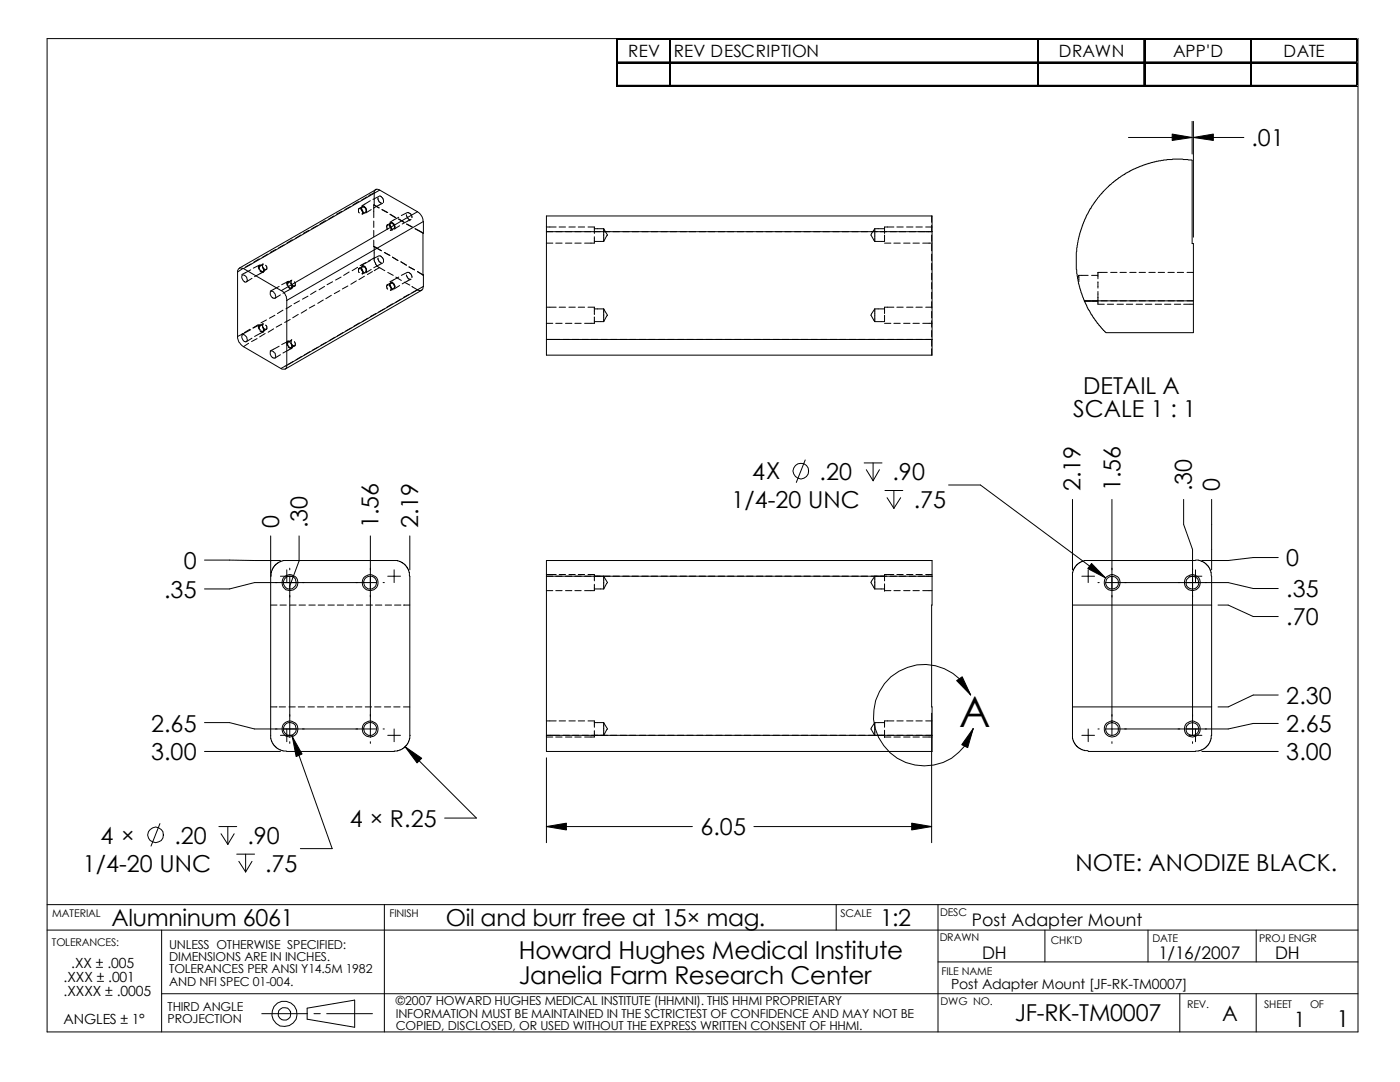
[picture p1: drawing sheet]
<svg xmlns="http://www.w3.org/2000/svg" width="279mm" height="216mm" viewBox="0 0 279 216" stroke-linecap="round" stroke-linejoin="round" font-family="sans-serif">
<g fill="none" stroke="#000" stroke-width=".2">
<path d="M9.4 7.7h261.6v198.2h-261.6zM123 7.7v9.7M123.3 12.4h147.6M123.3 17h147.6M133.6 8v9.4M207 8v9.4M228.3 8v9.4M249.5 8v9.4M270.7 8v9.4M73.2 39.3l-1.1 .7M74.6 38.5l-1 .6M75 37.8h.4l.4 .1"/>
<path d="M75 37.8l-.3 .4v2.7M75 37.8l-27.2 15.7M75.4 39.5l.3 .8 .3 .2M75.6 39.2l-1.2 .6M75.7 39.1a1 1 0 0 1 .8 1.1M75.8 37.9l-27.2 15.7M75.8 37.9l7.5 4.3M219.8 38.6l1.8-1.8 1.7-1.3 2.2-1.4 2.7-1.2 2.6-.7 2.1-.4 3.2-.1 1.8 .3v16.6h.3v17.8h-17.5l-1.1-1.1-1.8-2.6-1.4-2.6-1.2-3.5-.4-2.8v-3.5l.7-3.7 .9-2.7 1.5-2.8zM225.2 27.4h12.7M233.9 26.8l4 .6-4 .6zM237.9 24.2v6.5M238.2 27.4l3.9-.6v1.2z"/>
<path d="M238.2 24.2v23.1M238.2 27.4h10M47.4 54.3v12.9a2.22 2.22 0 0 0 1.2 2M48.3 55a.66 .66 0 0 1 1 .6l.1 .2a.43 .43 0 0 1-.4 .5 .43 .43 0 0 1-.5-.3l-.2-.5zM48.4 53.6l-1 .7M48.6 53.6a.74 .74 0 0 0-.8-.1 .74 .74 0 0 0-.4 .8M48.6 53.6l7.5 4.4M50 53.8l-1.7 1M50.1 52.7l-1.1 .6M50.3 55.5l-1.1 .7M51.6 53.5h.1M51.7 51.6l-1.1 .7"/>
<path d="M51.7 52.9l-1.2 .6M51.8 53.1l.7-.4a.83 .83 0 0 0 .1 1l-.1 .5M51.9 53h.1M51.9 54.1l.4 .3 .3-.1M51.9 53l-.2 .2v.4l.4 .4M52.1 54h.1M52.2 54.1l.3 .1M52.2 53l-.4-.1-.2 .3v.3M52.5 53.4l.2 .4-.1 .5M52.6 54.3l-1.8 .9M52.7 53.7h.1M52.8 53.8h.4"/>
<path d="M53 52.9l.3 .4-.1 .5M53.2 53.8l-.7 .4M53.4 50.7l-1.1 .7M54 58.2a.84 .84 0 0 1 1 .9v.2a.5 .5 0 0 1-.5 .2 .5 .5 0 0 1-.4-.4l-.2-.3zM55 49.8l-1.1 .6M55.7 57.1l-1.8 1M56 58.8l-1.1 .7M56.1 58a2.03 2.03 0 0 1 1.1 1.9M56.7 48.9l-1.1 .5M57.2 59.9v13M57.3 56.8h.1M57.4 56.2l-.2 .3 .1 .3"/>
<path d="M57.6 56.3h.1M57.6 56.3a.7 .7 0 0 0 .1 1M57.8 56.2h.1M57.8 56.2l-.2-.1-1.4 .7M58 56.6l.3 .4v.3l-.2 .2-.3-.1M58.2 56l-.1 .5 .2 .5v.4l-.1 .2h-.4l-.2-.3M58.2 56.7l.1 .2M58.2 56l-.7 .3M58.3 55.9l-.1 .1M58.3 57.6l-1.8 .9M58.3 56.9h.1M58.3 47.8l-1.1 .7"/>
<path d="M58.5 57l.3 .1M58.8 56.2l.1 .4-.1 .5M58.8 57.1l-.6 .3M60 46.9l-1.1 .7M61.5 59.1l-1.1 .6M61.6 46l-1.1 .6M63.1 58.1l-1.1 .7M63.3 45l-1.1 .6M64.5 59.9l-1.1 .6M64.8 57.1l-1.1 .7M64.9 44l-1.1 .7M66.1 58.9l-1.1 .7"/>
<path d="M66.4 56.2l-1.1 .6M66.6 43.1l-1.1 .7M67.8 58l-1.1 .6M68.1 55.3l-1.1 .6M68.2 42.2l-1.1 .6M69.4 57.1l-1.1 .6M69.7 54.3l-1.1 .6M69.9 41.2l-1.1 .6M71.1 56l-1.1 .7M71.4 53.3l-1.1 .7M71.5 40.2l-1.1 .7M71.6 53.6l-.1 .6 .2 .2"/>
<path d="M71.8 53.5h.1M71.8 53.5l-.2 .1M71.9 41.6l-.4 .1v.5l.2 .3M72 41.7l.4 .4M72 53.6l.2 .2M72.1 53.4l.1 .6 .2 .1v.4l-.2 .1M72.1 41.4l.1 .7 .4 .3M72.2 53.8l.4 .6M72.3 53l.6 .3 .3 .8M72.3 53.2l-.2 .3 .1 .3M72.3 41.2l-.2 .4 .1 .3M72.3 41.2h.2"/>
<path d="M72.3 42l.1 .6-.2 .1M72.3 53.9l.1 .1M72.3 53.2h.2M72.3 41.2l-.7 .5M72.3 53.2l-.7 .4M72.4 41.1a.95 .95 0 0 1 .8 1.1M72.5 41.2h.1M72.5 53.2h.1M72.6 42.4h.1M72.6 54.4h.1M72.6 41.2a.86 .86 0 0 1 .4 1M72.6 53.2l.5 .5-.1 .5"/>
<path d="M72.7 55.1l-1.1 .7M73 52.4l-1.1 .6M73 42.3l-.7 .5M73 54.3l-.7 .4M73.2 42.2h.1M73.2 54.1h.1M73.9 40l-1.7 1.1M73.9 52l-1.8 .9M74.1 53.8l-1.1 .6M74.1 41.8l-1.1 .7M74.3 54.2l-1 .6M74.6 40.9h.1"/>
<path d="M74.6 40.9l1 .6M74.6 40.9v2.5M74.6 44.1v1.3M74.6 46v1.2M74.6 47.9v1.3M74.6 49.2l1.5 .8-1.4-.8M74.6 49.2h.1M74.7 49.2v2.8l.2 .5M74.7 51.5l-1.1 .6M74.7 40.9l1 .6M74.9 52.5h.1M74.9 52.5l.5 .7 1.4 .8"/>
<path d="M75.4 51.5l.3 .7 .3 .2M75.6 51.1l-1.2 .5M75.7 53.4l-1 .6M75.7 51.1a.91 .91 0 0 1 .8 1.1M76 40.5h.1M76 52.4h.1M76.2 41.8l1.2 .6M76.4 40.6l-1.8 .9M76.4 52.5l-1.8 .9M76.5 40.2h.1M76.5 52.2h.1M76.7 50.4l1.1 .6"/>
<path d="M77.3 44.9l-.2 .3 .3 .5M77.3 56.8l-.2 .3 .3 .6M77.3 44.9h.1M77.3 56.8h.1M77.4 44.9h.1M77.4 56.8h.1M77.4 54.4l1.1 .5M77.6 45l.3 .1M77.6 56.9l.3 .2M77.7 44.7l.2 .6 .4 .4M77.7 56.7l.2 .5 .5 .5M77.8 42.8l1.1 .6"/>
<path d="M77.9 57.9h.1M77.9 45.1l.1 .2M77.9 46h.1M77.9 42.8l1.1 .6M77.9 57.1l.1 .1M78 45.3l.1 .1M78 45.3v.7M78 57.2v.7M78 44.4l.6 .2 .2 .9M78 56.3h.3l.3 .3 .2 .7M78 57.2l.1 .1M78 44.5l-.7 .4"/>
<path d="M78 56.5l-.7 .3M78.1 44.4h.1M78.1 44.4l-.3 .3 .1 .4M78.1 56.4h.1M78.1 56.4l-.3 .2 .1 .5M78.3 45.7h.1M78.3 56.5l.4 .3v.3v.3l-.1 .1M78.3 44.5l.4 .4v.6l-.1 .1M78.3 51.3l1.1 .7M78.4 57.7h.1M78.6 45.6l-.6 .4M78.6 57.6l-.6 .3"/>
<path d="M78.8 45.5h.1M79 55.3l1.1 .7M79.5 43.7l1.1 .7M79.6 43.7l1.1 .7M79.6 43.3l-1.8 1.1M79.6 55.3l-1.8 .9M79.8 45l-1.1 .7M79.8 57l-1.1 .7M80 59.7l-1.1 .7M80 52.2l1.1 .7M80.1 54.9l1.2-.5a.97 .97 0 0 1 .9 1M80.1 43l1.2-.6a1 1 0 0 1 .9 1"/>
<path d="M80.7 56.3l1.1 .6M81.1 42.8a1.19 1.19 0 0 0 .7 1.1M81.1 54.9l.3 .6 .2 .2h.3M81.1 44.7l1.1 .6M81.2 44.7l1.1 .6M81.6 58.8l-1.1 .6M81.6 53.3l1.1 .5M81.8 43.9h.1M82 43.8l-1.7 .9M82 55.7l-1.7 .9M82.2 57.1l1.1 .7M82.8 45.6l1.5 .9"/>
<path d="M82.9 45.6l1.5 .9M83.3 42.2a2.66 2.66 0 0 1 1.2 2M83.3 57.8l.4 .2 .5-.1M83.3 57.8l-1.1 .6M83.3 54.2l1.1 .7M83.3 42.2l-27.2 15.8M84.2 57.9l-27.3 15.8M84.4 54.9l.1 2.2M84.5 57.1l-.3 .8M84.5 44.2l-27.3 15.7M84.5 57.1l-27.3 15.8M84.5 44.2l-.1 10.7"/>
<path d="M109.1 43.1h76.9v27.8h-76.9zM109.1 46.2h76.9M109.1 45.3h1.9M109.1 48.5h1.2M110.9 48.5h1.3M111.6 45.3h1.3M112.9 48.5h1.2M113.5 45.3h1.3M114.7 48.5h1.3M115.4 45.3h1.3M117.3 45.3h1.3v1.3M118.6 47.2v1.3h-1.9"/>
<path d="M118.6 45.6h1.9M118.6 48.2h1.9M120.5 45.6v2.6M120.5 45.6l.7 1.3-.7 1.3M174.6 45.6v2.6M174.6 45.6h1.9M174.6 45.6l-.8 1.3 .8 1.3M176.5 46.9v1.3h-1.9M176.5 48.5h1.3M178.4 45.3h-1.9v1.3M178.4 48.5h1.3M179 45.3h1.3"/>
<path d="M180.3 48.5h1.3M180.9 45.3h1.3M182.2 48.5h1.3M182.8 45.3h1.3M184.1 48.5h1.9M184.7 45.3h1.3M185.9 43.1v1.3M185.9 45v1.2M185.9 46.9v1.3M185.9 48.8v1.2M185.9 50.7v1.3M185.9 52.6v1.2"/>
<path d="M185.9 54.5v1.3M185.9 56.4v1.3M185.9 58.3v1.3M215.3 54.9v1.3M215.3 54.9l-.2 .5M215.3 54.9h1.9M217.8 54.9h1.3M219.1 56.2v1.3M219.1 58.2v2.5h1.3M221 54.4h-1.9v1.2M221.7 54.4h1.2M223.5 54.4h1.3"/>
<path d="M225.5 54.4h1.2M227.3 54.4h1.3M229.3 54.4h1.2M231.1 54.4h1.3M233.1 54.4h1.3M234.9 54.4h1.3M236.9 54.4h1.3M48.3 67l.1-.2a.89 .89 0 0 1 .8 1.4 .87 .87 0 0 1-.9-1.2zM48.4 66.5l-.1 .2M48.6 69.2l7.7 4.5h.6l.2-.2 .1-.6M49.6 68.5l-1 .7M49.9 65.7l-1.1 .7"/>
<path d="M50 65.8l-2.6 1.3M50.3 67.5l-1.1 .7M51.3 67.6l-1.1 .6M51.6 64.8l-1.1 .6M51.6 65.4h.1M51.7 64.9l-1.2 .5M51.9 64.9h.1M51.9 64.9l-.2 .2v.4l.3 .4M51.9 66l.5 .3 .2-.1M52.2 66l.3 .1M52.2 64.9h-.4l-.2 .2v.3M52.4 65.3l.2 .3-.1 .5"/>
<path d="M52.5 64.6h.1M52.5 64.6l-.1 .6 .3 .6-.1 .4M52.5 64.6l-.7 .4M52.6 66.2l-1.8 .9M52.7 65.6h.1M52.8 65.7h.4M52.9 66.5l-1.1 .7M53 64.9l.3 .3-.1 .5M53.2 63.8l-1.1 .6M53.2 65.7l-.7 .4M53.9 70.2l.1-.1a.84 .84 0 0 1 1 .9v.1a.48 .48 0 0 1-.5 .4 .48 .48 0 0 1-.4-.5zM54.6 65.6l-1.1 .7"/>
<path d="M54.9 62.9l-1.1 .6M55.7 69.1l-1.8 .9M56 70.8l-1.1 .7M56.2 64.7l-1.1 .6M56.5 61.9l-1.1 .7M57.1 72.9l-1 .6M57.2 68.6l.1 .1M57.3 68.7h.1M57.4 68.2l-1.2 .5M57.8 68.2h.1M57.8 68.2l-.4-.1-.2 .3M57.9 63.8l-1.1 .5"/>
<path d="M58 68.5l.3 .4v.4l-.2 .1-.3-.1M58.2 67.9l-.8 .5v.4l.3 .5M58.2 68.7h.1M58.2 61l-1.1 .6M58.3 68.7h.1M58.3 67.8l-.2 .1v.5l.2 .5v.4l-.4 .2-.3-.2M58.3 69.5l-1.8 .9M58.5 72.1l-1 .6M58.5 68.9l.3 .1M58.8 68.2l.1 .3-.1 .5M58.8 69l-.6 .3M59.5 62.7l-1.1 .7"/>
<path d="M59.8 60l-1.1 .6M60.2 71.1l-1.1 .7M61.2 61.8l-1.1 .7M61.8 70.2l-1.1 .7M62.8 60.9l-1.1 .6M63.5 69.3l-1.1 .5M65.1 68.3l-1.1 .6M66.8 67.3l-1.1 .7M68.4 66.4l-1.1 .7M70.1 65.4l-1.1 .6M71.7 64.4l-1.1 .7M73.4 63.5l-1.1 .7"/>
<path d="M75 62.6l-1.1 .6M76.7 61.6l-1.1 .6M78.3 60.6l-1.1 .7M109.1 67.7h76.9M109.1 61.3h1.9M109.1 64.5h1.2M110.9 64.5h1.3M111.6 61.3h1.3M112.9 64.5h1.2M113.5 61.3h1.3M114.7 64.5h1.3M115.4 61.3h1.3"/>
<path d="M117.3 61.3h1.3v1.3M118.6 62.6h.1M118.6 63.2v1.3h-1.9M118.6 61.6h1.9M118.6 64.2h1.9M120.5 61.6v2.6M120.5 61.6l.7 1.3-.7 1.3M174.6 61.6v2.6M174.6 61.6h1.9M174.6 61.6l-.8 1.3 .8 1.3M176.5 62.9v1.3h-1.9M176.5 64.5h1.3"/>
<path d="M178.4 61.3h-1.9v1.3M178.4 64.5h1.3M179 61.3h1.3M180.3 64.5h1.3M180.9 61.3h1.3M182.2 64.5h1.3M182.8 61.3h1.3M184.1 64.5h1.9M184.7 61.3h1.3M185.9 60.2v1.3M185.9 62.1v1.3M185.9 64v1.3"/>
<path d="M185.9 66v1.2M185.9 67.8v1.3M185.9 69.6v1.3M216.4 60h21.8M216.4 60.1h1.3M217.8 60.1h1.3M221 60.7h1.2M222.9 60.7h1.3M224.8 60.7h1.3M226.7 60.7h1.3M228.6 60.7h1.3M230.5 60.7h1.3"/>
<path d="M232.4 60.7h1.3M234.4 60.7h1.2M236.2 60.7h2M160.7 91.8l-1.8 4.5M172.5 92.4h3.5M172.9 93.7l1.3 2.2M174.2 92.4v3.5M175.5 93.7l-1.3 2.2M176.6 97.9h3.6M177 99.3l1.4 2.1M178.4 97.9v3.5M179.7 99.3l-1.3 2.1"/>
<path d="M189.3 96.8h6.4l24.9 18.5M214 99.7v14M221.9 99.7v47M236.2 99.7v4.9l1.8 5v37.1M241.8 99.7v14M40.8 111.8h15.2M54 106.9v40.5l.6 1.3 .6 .6 .8 .4 1.2 .2h21.5l1.1-.2 .9-.5 .5-.5 .4-.8 .3-1.2M54.1 115v-.8l.7-1.3 .7-.6 1-.5h22.8l1 .5 .7 .6 .5 .8 .3 1.3v31.7M56 115h2.5M57.2 113.7v2.5M57.8 113.4v.3M57.8 115v31.7"/>
<path d="M59.7 106.9v5l-1.9 5M73.9 106.9v39.8M75.2 116.2h-24.4l-5 1.3h-5M76.5 116.2h.2M77.4 115h2.5M78.7 113.7v2.5M81.8 106.9v6.8M109.1 111.8h76.9v38.1h-76.9zM109.1 115h76.9M109.1 117.9h1.2M109.1 114.6h1.9M110.9 117.9h1.3"/>
<path d="M111.6 114.6h1.3M112.9 117.9h1.2M113.5 114.6h1.3M114.7 117.9h1.3M115.4 114.6h1.3M117.3 114.6h1.3v1.3M118.6 116.6v1.3h-1.9M118.6 117.5h1.9M120.5 115l.7 1.2-.7 1.3zM174.6 115v2.5l-.8-1.3zM174.6 117.5h1.9M176.5 117.8h.1"/>
<path d="M176.5 116.5v1.3M176.5 117.9h1.3M178.4 114.6h-1.9v1.3M178.4 117.9h1.3M179 114.6h1.3M180.3 117.9h1.3M180.9 114.6h1.3M182.2 117.9h1.3M182.8 114.6h1.3M184.1 117.9h1.9M184.7 114.6h1.3M215.9 115h2.5"/>
<path d="M217.2 113.7v2.5M217.8 112.4l2.8 2.9-3.5-1.8zM219.1 116.2h.3M220.6 116.2h24.5l5 1.2h5M237.3 115h2.6M238.6 111.8l1.2 .1 1.1 .8 .7 1 .2 1.3v31.7l-.1 .7-.4 1-1 1-1 .5h-.7h-21.4M238.6 111.8h-22.2l-1 .5-.9 .9-.5 1v33.2l.5 1 .6 .7 .8 .5 1.3 .3M238.6 113.7v2.5M255.1 111.3h-5l-5 .5h-5.2M54 120.7h1.3M55.9 120.7h1.2M57.8 120.7h1.3"/>
<path d="M59.7 120.7h1.3M61.6 120.7h1.3M63.5 120.7h1.3M65.4 120.7h1.3M67.3 120.7h1.3M69.3 120.7h1.2M71.1 120.7h1.3M73.1 120.7h1.2M74.9 120.7h1.3M76.9 120.7h1.2M78.7 120.7h1.3M80.5 120.7h1.3"/>
<path d="M190.9 135.8l1.1-.8 1.7 3.7zM193.7 138.7a10.1 10.1 0 0 0-14.9-4.3 10.1 10.1 0 0 0-1.6 15.4 10.1 10.1 0 0 0 15.4-1l1-1.7 .6-1.7M214 120.7h27.8M243.1 120.7h2l5 2.3h5M255.1 138.7h-5l-5 2.4h-2M40.8 149.9h15.2M40.8 144.2h5l5 1.3h24.4M54 141.1h1.3M55.7 141.1h1.3M56 146.7h2.5M57.2 145.5v2.5M57.7 141.1h1.2"/>
<path d="M57.8 148v.3M58.3 147l2 3.5-1.2 .5zM58.3 147l8 22.3h-6.4M59.5 141.1h1.3M61.5 141.1h1.2M63.3 141.1h1.3M65.3 141.1h1.2M67.1 141.1h1.3M69.1 141.1h1.3M71 141.1h1.2M72.9 141.1h1.3M73.9 148v.3"/>
<path d="M74.8 141.1h1.2M76.5 145.5h.2M76.7 141.1h1.3M77.4 146.7h2.5M78.6 141.1h1.2M78.7 145.5v2.5M80.5 141.1h1.3M80.9 149l3.3 2.3-1 .9zM80.9 149l14.2 14.2h-6.4M109.1 151.2v16.9M109.1 146.7h76.9M109.1 143.8h1.9"/>
<path d="M109.1 147.1h1.2M110.9 147.1h1.3M111.6 143.8h1.3M112.9 147.1h1.2M113.5 143.8h1.3M114.7 147.1h1.3M115.4 143.8h1.3M117.3 143.8h1.3v1.3M118.6 145.8v1.3h-1.9M118.6 144.2h1.9M120.5 144.2l.7 1.3-.7 1.2zM174.6 144.2v2.5l-.8-1.2z"/>
<path d="M174.6 144.2h1.9M176.5 147h.1M176.5 145.7v1.3M176.5 147.1h1.3M178.4 143.8h-1.9v1.3M178.4 147.1h1.3M179 143.8h1.3M180.3 147.1h1.3M180.9 143.8h1.3M182.2 147.1h1.3M182.8 143.8h1.3M184.1 147.1h1.9"/>
<path d="M184.7 143.8h1.3M185.9 142.3v25.8M194.2 145.4l-1.1 3.8-1.2-.6zM214 141.1h27.8M215.9 146.7h2.5M217.2 145.5v2.5M219.1 145.5h.3M221.9 148v.3M237.3 146.7h2.6M238 148v.3M238.6 145.5v2.5M239.9 149.9h15.2"/>
<path d="M255.1 144.4h-5l-5 1.1h-24.5M31.9 164.3l-1.8 4.5M43.7 164.9h3.5M44.1 166.4l1.4 2.1M45.5 164.9v3.6M46.7 166.4l-1.2 2.1M47.2 170.4h3.6M47.7 171.9l1.3 2.1M49 170.4v3.6M50.3 171.9l-1.3 2.1M109.1 164.9l3.9-.6v1.3zM109.1 164.9h29.1"/>
<path d="M150.5 164.9h35.4M181.9 164.3l4 .6-4 .7zM9.4 180.5h261.6M9.4 185.6h261.6M32.3 198.3h238.7M32.3 185.6v20.3M76.7 180.5v25.4M166.9 180.5v5.1M187.2 191.9h83.8M187.2 180.5v25.4M208.5 185.6v6.3M229.1 185.6v6.3"/>
<path d="M235.5 198.3v7.6M250.7 185.6v6.3M250.7 198.3v7.6M52.2 202.3h9.2M61.3 201.2l9.5-1.6v5.4l-9.5-1.6zM62.7 202.3h1.2M65.2 202.3h9.1"/>
<circle cx="159.8" cy="94" r="1.54"/>
<circle cx="57.8" cy="116.3" r="1.27"/>
<circle cx="57.9" cy="116.3" r="1.6"/>
<circle cx="73.9" cy="116.3" r="1.61"/>
<circle cx="73.9" cy="116.2" r="1.29"/>
<circle cx="221.9" cy="116.3" r="1.29"/>
<circle cx="222" cy="116.2" r="1.61"/>
<circle cx="238" cy="116.3" r="1.29"/>
<circle cx="238" cy="116.2" r="1.6"/>
<circle cx="57.8" cy="145.5" r="1.27"/>
<circle cx="57.9" cy="145.5" r="1.6"/>
<circle cx="73.9" cy="145.5" r="1.61"/>
<circle cx="73.9" cy="145.4" r="1.29"/>
<circle cx="221.9" cy="145.5" r="1.29"/>
<circle cx="222" cy="145.5" r="1.61"/>
<circle cx="238" cy="145.5" r="1.29"/>
<circle cx="238" cy="145.5" r="1.6"/>
<circle cx="31.1" cy="166.6" r="1.54"/>
<circle cx="56.7" cy="202.3" r="2.55"/>
<circle cx="56.8" cy="202.3" r="1.27"/>
</g>
<path d="M233.9 26.8l4 .6-4 .6zM238.2 27.4l3.9-.6v1.2zM217.8 112.4l2.8 2.9-3.5-1.8zM190.9 135.8l1.1-.8 1.7 3.7zM58.3 147l2 3.5-1.2 .5zM80.9 149l3.3 2.3-1 .9zM194.2 145.4l-1.1 3.8-1.2-.6zM109.1 164.9l3.9-.6v1.3zM181.9 164.3l4 .6-4 .7z" fill="#000"/>
<path d="M123.1 7.7v9.7M123.3 7.8h147.7M123.3 12.5h147.7M123.3 17.2h147.7M133.7 8v9.4M207.2 8v9.4M228.5 8v9.4M249.6 8v9.4M270.9 8v9.4" fill="none" stroke="#000" stroke-width=".25"/>
<path d="M270.9 7.7h.2M270.9 12.4h.2M270.9 17h.2" fill="none" stroke="#c0c0c0" stroke-width=".2"/>
<text font-size="8.5" x="191.4" y="145.1">A</text>
<g font-size="4.9">
<text x="103.5" y="191.3">Howard Hughes Medical Institute</text>
<text x="103.5" y="196.3">Janelia Farm Research Center</text>
</g>
<g font-size="4.7">
<text x="249.8" y="29.1">.01</text>
<text x="214.2" y="83.1">SCALE 1 : 1</text>
<text x="216.2" y="78.7">DETAIL A</text>
<text x="150.1" y="95.8">4X</text>
<text x="163.6" y="95.8">.20</text>
<text x="178.1" y="95.8">.90</text>
<text x="146" y="101.3">1/4-20 UNC</text>
<text x="182.4" y="101.3">.75</text>
<text x="215.6" y="98" transform="rotate(-90 215.6 98)">2.19</text>
<text x="223.6" y="98" transform="rotate(-90 223.6 98)">1.56</text>
<text x="237.8" y="98" transform="rotate(-90 237.8 98)">.30</text>
<text x="243.4" y="98" transform="rotate(-90 243.4 98)">0</text>
<text x="55.7" y="105.4" transform="rotate(-90 55.7 105.4)">0</text>
<text x="61.4" y="105.4" transform="rotate(-90 61.4 105.4)">.30</text>
<text x="75.5" y="105.4" transform="rotate(-90 75.5 105.4)">1.56</text>
<text x="83.5" y="105.4" transform="rotate(-90 83.5 105.4)">2.19</text>
<text x="36.7" y="113.5">0</text>
<text x="256.7" y="113">0</text>
<text x="32.8" y="119.3">.35</text>
<text x="256.7" y="119.1">.35</text>
<text x="256.7" y="124.8">.70</text>
<text x="256.7" y="140.5">2.30</text>
<text x="30.1" y="146">2.65</text>
<text x="256.7" y="146">2.65</text>
<text x="30.1" y="151.6">3.00</text>
<text x="256.7" y="151.6">3.00</text>
<text x="69.8" y="165">4 × R.25</text>
<text x="139.8" y="166.7">6.05</text>
<text x="16.5" y="173.9">1/4-20 UNC</text>
<text x="20.1" y="168.3">4 ×</text>
<text x="34.8" y="168.3">.20</text>
<text x="49.4" y="168.3">.90</text>
<text x="52.9" y="173.9">.75</text>
<text x="214.6" y="173.8">NOTE: ANODIZE BLACK.</text>
<text x="22.3" y="184.8">Alumninum 6061</text>
<text x="89" y="184.7">Oil and burr free at 15× mag.</text>
<text x="175.7" y="184.7">1:2</text>
<text x="202.5" y="203.7">JF-RK-TM0007</text>
<text x="266.7" y="205">1</text>
</g>
<g font-size="4.2">
<text x="243.9" y="203.7">A</text>
<text x="258.2" y="204.9">1</text>
</g>
<g font-size="3.5">
<text x="194" y="184.7">Post Adapter Mount</text>
<text x="196" y="191.3">DH</text>
<text x="231.2" y="191.3">1/16/2007</text>
<text x="254.5" y="191.3">DH</text>
</g>
<g font-size="3.4">
<text x="125.4" y="11.4">REV</text>
<text x="134.4" y="11.4">REV DESCRIPTION</text>
<text x="211.3" y="11.4">DRAWN</text>
<text x="234.1" y="11.4">APP'D</text>
<text x="256.1" y="11.4">DATE</text>
</g>
<g font-size="2.8">
<text x="12.7" y="195.9">.XXX ± .001</text>
<text x="14.2" y="193.1">.XX ± .005</text>
<text x="189.8" y="197.3">Post Adapter Mount [JF-RK-TM0007]</text>
<text x="12.7" y="198.8">.XXXX ± .0005</text>
<text x="12.7" y="204.4">ANGLES ± 1°</text>
</g>
<g font-size="2.5">
<text x="33.8" y="189.3">UNLESS OTHERWISE SPECIFIED:</text>
<text x="33.8" y="191.8">DIMENSIONS ARE IN INCHES.</text>
<text x="33.8" y="196.7">AND NFI SPEC 01-004.</text>
<text x="33.8" y="194.2">TOLERANCES PER ANSI Y14.5M 1982</text>
<text x="33.4" y="201.7">THIRD ANGLE</text>
<text x="79" y="203">INFORMATION MUST BE MAINTAINED IN THE SCTRICTEST OF CONFIDENCE AND MAY NOT BE</text>
<text x="79" y="200.5">©2007 HOWARD HUGHES MEDICAL INSTITUTE (HHMNI). THIS HHMI PROPRIETARY</text>
<text x="33.4" y="204.1">PROJECTION</text>
<text x="79" y="205.5">COPIED, DISCLOSED, OR USED WITHOUT THE EXPRESS WRITTEN CONSENT OF HHMI.</text>
</g>
<g font-size="2.1">
<text x="10.4" y="182.9">MATERIAL</text>
<text x="77.7" y="183">FINISH</text>
<text x="167.7" y="182.9">SCALE</text>
<text x="187.6" y="182.7">DESC</text>
<text x="10.3" y="188.8">TOLERANCES:</text>
<text x="187.5" y="187.7">DRAWN</text>
<text x="209.7" y="188.3">CHK'D</text>
<text x="230" y="187.9">DATE</text>
<text x="251.3" y="187.9">PROJ ENGR</text>
<text x="187.9" y="194.5">FILE NAME</text>
<text x="187.7" y="200.6">DWG NO.</text>
<text x="236.9" y="201.2">REV.</text>
<text x="252.3" y="201.1">SHEET</text>
<text x="261.5" y="201.1">OF</text>
</g>
</svg>
